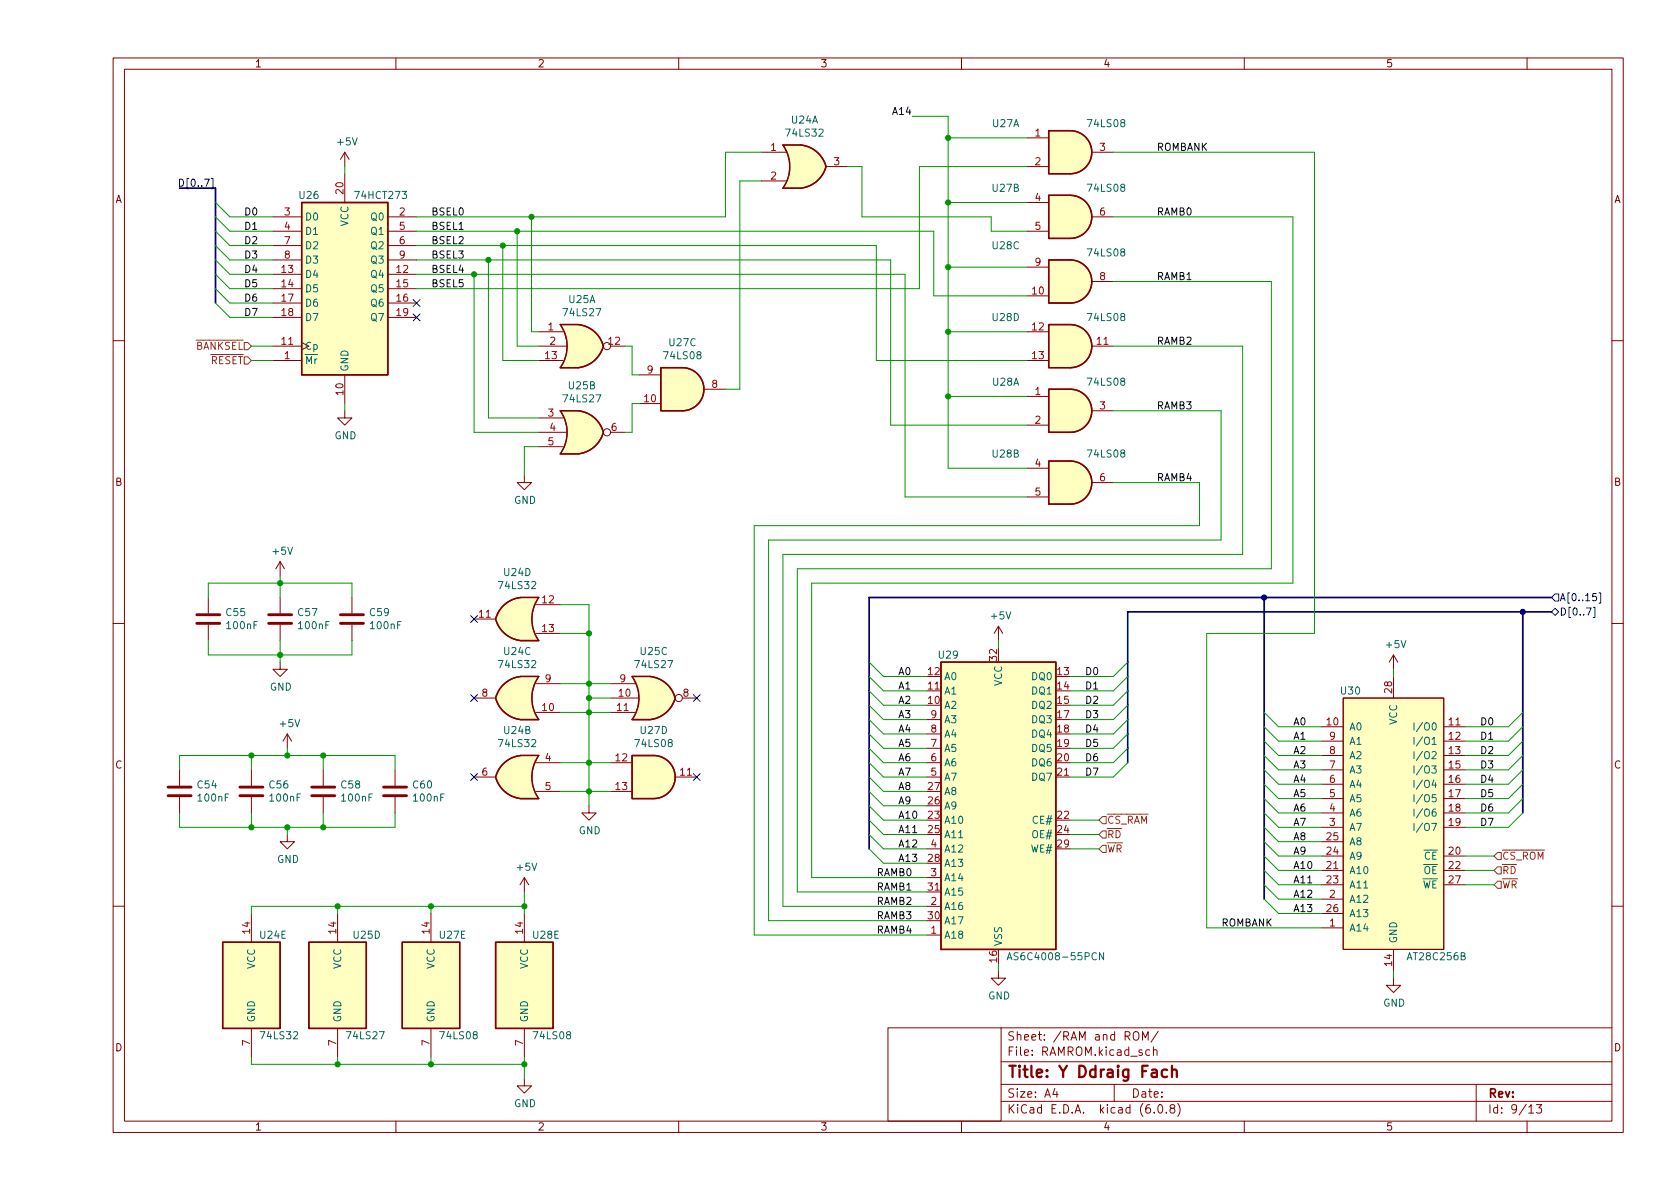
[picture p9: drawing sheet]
<svg xmlns="http://www.w3.org/2000/svg" width="297mm" height="210mm" viewBox="0 0 297 210" stroke-linecap="round" stroke-linejoin="round" font-family="sans-serif">
<g fill="none" stroke="#840000" stroke-width=".18">
<path d="M20 10.2h267v190.1h-267zM22 12.2h263v186.1h-263zM70 10.2v2M120 10.2v2M170 10.2v2M220 10.2v2M270 10.2v2M48.3 38.3h5M61 26.9v2.6M61 30.7v5.1M61 26.9l-.8 1.3M61 26.9l.7 1.3"/>
<path d="M68.6 38.3h5.1M134.6 26.9h4.3M134.6 32h4.3M141.6 25.6h-3.2a6.6 6.6 0 0 1 0 7.7h3.2M146 29.5h3.9M181.6 24.4h3.8M181.6 29.5h3.8M181.6 35.8h3.8M193 26.9h3.8M193 38.3h3.8M48.3 48.5h5M48.3 51h5"/>
<path d="M48.3 53.6h5M48.3 56.1h5M48.3 40.9h5M48.3 43.4h5M48.3 46h5M68.6 48.5h5.1M68.6 51h5.1M68.6 53.6h5.1M68.6 56.1h5.1M68.6 40.9h5.1M68.6 43.4h5.1M68.6 46h5.1"/>
<path d="M95.2 58.7h4.4M102.2 57.4h-3.1a6.6 6.6 0 0 1 0 7.6h3.1M181.6 58.7h3.8M181.6 52.3h3.8M181.6 47.2h3.8M181.6 40.9h3.8M193 49.8h3.8M20 60.2h2M48.3 61.2h5M48.3 63.7h5M61 72.6v1.3h1.2l-1.2 1.3-1.3-1.3h1.3M61 66.3v5.1"/>
<path d="M95.2 61.2h5M95.2 63.7h4.4M95.2 73.9h4.4M95.2 76.4h5M95.2 79h4.4M102.2 72.6h-3.1a6.6 6.6 0 0 1 0 7.7h3.1M107.9 61.2h2.6M107.9 76.4h2.6M113 71.4h3.8M113 66.3h3.8M124.5 68.8h3.8M181.6 63.7h3.8"/>
<path d="M181.6 70.1h3.8M181.6 75.2h3.8M193 61.2h3.8M193 72.6h3.8M285 60.2h2M49.5 99.3l-.7 1.3M49.5 99.3v2.5M49.5 99.3l.8 1.3M92.7 84.1v1.2h1.3l-1.3 1.3-1.3-1.3h1.3M181.6 82.8h3.8M181.6 87.9h3.8M193 85.3h3.8"/>
<path d="M20 110.2h2M36.8 105.7v2.8M36.8 110.5v2.8M49.5 117.1v1.3h1.3l-1.3 1.2-1.2-1.2h1.2M49.5 105.7v2.8M49.5 110.5v2.8M62.2 105.7v2.8M62.2 110.5v2.8M83.8 109.5h3.8M92.1 119.6h3.1a6.6 6.6 0 0 0 0 7.6h-3.1M92.1 105.7h3.1a6.6 6.6 0 0 0 0 7.6h-3.1M94.7 106.9h4.4"/>
<path d="M94.7 112h4.4M114.9 119.6h-3.1a6.6 6.6 0 0 1 0 7.6h3.1M176.5 110.7l-.7 1.3M176.5 110.7v2.6M176.5 110.7l.8 1.3M246.4 115.8l-.8 1.3M246.4 115.8v2.6M246.4 119.6v3.8M246.4 115.8l.7 1.3M285 110.2h2M31.7 136.1v2.8M44.4 136.1v2.8"/>
<path d="M50.8 129.8l-.8 1.3M50.8 129.8v2.5M50.8 129.8l.8 1.3M57.1 136.1v2.8M69.8 136.1v2.8M83.8 137.4h3.8M83.8 123.4h3.8M92.1 133.6h3.1a6.6 6.6 0 0 0 0 7.6h-3.1M94.7 134.9h4.4M94.7 139.9h4.4M94.7 126h4.4M94.7 120.9h4.4"/>
<path d="M107.9 134.9h3.9M107.9 139.9h3.9M107.9 123.4h5M107.9 126h4.4M107.9 120.9h4.4M119.4 137.4h3.8M120.6 123.4h2.6M163.8 137.4h2.6M163.8 134.9h2.6M163.8 122.2h2.6M163.8 132.3h2.6M163.8 129.8h2.6"/>
<path d="M163.8 127.2h2.6M186.7 137.4h2.5M233.7 128.5h3.8M233.7 131.1h3.8M233.7 133.6h3.8M233.7 136.1h3.8M233.7 138.7h3.8M237.5 123.4h17.8v44.5h-17.8zM255.3 128.5h3.8M255.3 131.1h3.8M255.3 133.6h3.8M255.3 136.1h3.8"/>
<path d="M255.3 138.7h3.8M31.7 141v2.8M44.4 141v2.8M50.8 147.6v1.2h1.3l-1.3 1.3-1.3-1.3h1.3M57.1 141v2.8M69.8 141v2.8M92.7 155.2v2.5M92.7 155.2l-.8 1.3M92.7 155.2l.8 1.3M104.1 142.5v1.3h1.3l-1.3 1.2-1.2-1.2h1.2M163.8 155.2h2.6M163.8 157.7h2.6"/>
<path d="M163.8 150.1h2.6M233.7 141.2h3.8M233.7 143.8h3.8M233.7 146.3h3.8M233.7 159h3.8M233.7 151.4h3.8M233.7 153.9h3.8M233.7 156.5h3.8M233.7 148.8h3.8M255.3 141.2h3.8M255.3 143.8h3.8M255.3 146.3h3.8"/>
<path d="M255.3 151.4h3.8M255.3 153.9h3.8M255.3 156.5h3.8M20 160.2h2M44.4 161.5v5.1M59.7 161.5v5.1M76.2 161.5v5.1M92.7 161.5v5.1M163.8 165.3h2.6M163.8 160.3h2.6M176.5 171.7v1.3h1.3l-1.3 1.2-1.2-1.2h1.2M233.7 164.1h3.8"/>
<path d="M233.7 161.5h3.8M246.4 173v1.2h1.2l-1.2 1.3-1.3-1.3h1.3M246.4 167.9v3.8M285 160.2h2M44.4 181.9v5M59.7 181.9v5M70 198.3v2M76.2 181.9v5M92.7 190.7v1.3h1.3l-1.3 1.3-1.3-1.3h1.3M92.7 181.9v5M120 198.3v2M157 181.8h20v16.5h-20z"/>
<path d="M170 198.3v2M177 194.8h108M177 191.8h108M177 187.8h108M177 181.8h108M186.5 192.5l-.4 1h1M186.9 193v1M197 191.8v3M200.4 182.6a.5 .5 0 0 1 .6-.2 .5 .5 0 0 1 .4 .5v.5a.5 .5 0 0 1-.5 .6 .5 .5 0 0 1-.5-.6zM202 183.9v-1.5l.5 1.1 .5-1.1v1.5M203.3 185.7l-.4-.1-.3 .3v.4l.1 .3h.6M203.9 185.8l.2-.2 .4 .1 .1 .9"/>
<path d="M203.9 185.1v1.5M204.1 196.7v.1M204.8 182.4l-1.3 1.9M204.9 195.4l.2-.1a.81 .81 0 0 1 .6 .7 .81 .81 0 0 1-.3 .8h-.2a.81 .81 0 0 1-.6-.6 .81 .81 0 0 1 .3-.8zM206.2 196.7v.1M207.1 196l-.2-.3v-.2l.2-.2 .5 .1 .1 .2-.1 .2-.6 .2-.1 .3v.4l.2 .1h.5l.1-.3-.1-.4-.2-.1M208.2 195.1a1.72 1.72 0 0 1 0 2.3M220 198.3v2M261 191.8v6.5M270 198.3v2M270.3 195.8l.4-.5v1.5M270.3 196.8h.9"/>
<path d="M271.7 195.3h.9l-.5 .6 .4 .1v.7l-.2 .1h-.4l-.2-.1"/>
<circle cx="107.3" cy="61.2" r=".63"/>
<circle cx="107.3" cy="76.4" r=".63"/>
<circle cx="120" cy="123.4" r=".63"/>
</g>
<path d="M206.4 189.2l-.6-.1-.4 .4v.6l.2 .3 .2 .1 .6-.1M207.2 189.3a.5 .5 0 0 1 .9 .1v1.1M207.2 188.5v2" fill="none" stroke="#840000" stroke-width=".4"/>
<g fill="#ffffc2" stroke="#ffffc2" stroke-width=".18">
<path d="M189.2 57.4a3.8 3.8 0 0 1 3.8 3.8 3.8 3.8 0 0 1-3.8 3.8z"/>
<path d="M185.4 57.4h3.8v7.6h-3.8z"/>
<path d="M115.6 133.6a3.8 3.8 0 0 1 3.8 3.8 3.8 3.8 0 0 1-3.8 3.8z"/>
<path d="M111.8 133.6h3.8v7.6h-3.8z"/>
<path d="M114.4 122.1l5 1.3a5.2 5.2 0 0 1-4.4 3.8z"/>
<path d="M111.8 127.2h3.1z"/>
<path d="M111.8 119.6h3.1z"/>
<path d="M111.8 119.6h3.1v7.6h-3.1a6.7 6.7 0 0 0 0-7.6z"/>
<path d="M115 119.6a5.1 5.1 0 0 1 4.4 3.8l-5 1.3z"/>
<path d="M189.2 46a3.8 3.8 0 0 1 3.8 3.8 3.8 3.8 0 0 1-3.8 3.8z"/>
<path d="M185.4 46h3.8v7.6h-3.8z"/>
<path d="M71.1 166.6h10.2v15.3h-10.2z"/>
<path d="M189.2 23.1a3.8 3.8 0 0 1 3.8 3.8 3.8 3.8 0 0 1-3.8 3.8z"/>
<path d="M185.4 23.1h3.8v7.6h-3.8z"/>
<path d="M87.6 166.6h10.2v15.3h-10.2z"/>
<path d="M39.4 166.6h10.1v15.3h-10.1z"/>
<path d="M54.6 166.6h10.2v15.3h-10.2z"/>
<path d="M53.3 35.8h15.3v30.5h-15.3z"/>
<path d="M141 28.1l5 1.4a5.2 5.2 0 0 1-4.4 3.8z"/>
<path d="M138.4 33.3h3.2z"/>
<path d="M138.4 25.6h3.2z"/>
<path d="M138.4 25.6h3.2v7.7h-3.2a6.7 6.7 0 0 0 0-7.7z"/>
<path d="M141.6 25.6a5.1 5.1 0 0 1 4.4 3.9l-4.9 1.3z"/>
<path d="M120.7 65a3.8 3.8 0 0 1 3.8 3.8 3.8 3.8 0 0 1-3.8 3.8z"/>
<path d="M116.8 65h3.8v7.6h-3.8z"/>
<path d="M101.7 75.1l5 1.4a5.2 5.2 0 0 1-4.4 3.8z"/>
<path d="M99.1 80.3h3.1z"/>
<path d="M99.1 72.6h3.1z"/>
<path d="M99.1 72.6h3.1v7.7h-3.1a6.7 6.7 0 0 0 0-7.7z"/>
<path d="M102.3 72.6a5.1 5.1 0 0 1 4.4 3.8l-5 1.4z"/>
<path d="M101.7 59.9l5 1.3a5.2 5.2 0 0 1-4.4 3.8z"/>
<path d="M99.1 65h3.1z"/>
<path d="M99.1 57.4h3.1z"/>
<path d="M99.1 57.4h3.1v7.6h-3.1a6.7 6.7 0 0 0 0-7.6z"/>
<path d="M102.3 57.4a5.1 5.1 0 0 1 4.4 3.8l-5 1.3z"/>
<path d="M87.6 123.4l5-1.3-.6 5.1a5.2 5.2 0 0 1-4.4-3.8z"/>
<path d="M92.1 127.2h3.1z"/>
<path d="M92.1 119.6h3.1z"/>
<path d="M92.1 119.6h3.1a6.6 6.6 0 0 0 0 7.6h-3.1z"/>
<path d="M88.9 121.2a5.1 5.1 0 0 1 3.1-1.6l.6 5.1-5-1.3 .5-1.1z"/>
<path d="M87.6 137.4l5-1.3-.6 5.1a5.2 5.2 0 0 1-4.4-3.8z"/>
<path d="M92.1 141.2h3.1z"/>
<path d="M92.1 133.6h3.1z"/>
<path d="M92.1 133.6h3.1a6.6 6.6 0 0 0 0 7.6h-3.1z"/>
<path d="M88.9 135.2a5.1 5.1 0 0 1 3.1-1.6l.6 5.1-5-1.3 .5-1.2z"/>
<path d="M166.4 117.1h20.3v50.8h-20.3z"/>
<path d="M237.5 123.4h17.8v44.5h-17.8z"/>
<path d="M189.2 34.5a3.8 3.8 0 0 1 3.8 3.8 3.8 3.8 0 0 1-3.8 3.9z"/>
<path d="M185.4 34.5h3.8v7.7h-3.8z"/>
<path d="M189.2 68.8a3.8 3.8 0 0 1 3.8 3.8 3.8 3.8 0 0 1-3.8 3.8z"/>
<path d="M185.4 68.8h3.8v7.6h-3.8z"/>
<path d="M87.6 109.5l5-1.4-.6 5.2a5.2 5.2 0 0 1-4.4-3.8z"/>
<path d="M92.1 113.3h3.1z"/>
<path d="M92.1 105.7h3.1z"/>
<path d="M92.1 105.7h3.1a6.6 6.6 0 0 0 0 7.6h-3.1z"/>
<path d="M88.9 107.2a5.1 5.1 0 0 1 3.1-1.5l.6 5.1-5-1.3 .5-1.2z"/>
<path d="M189.2 81.5a3.8 3.8 0 0 1 3.8 3.8 3.8 3.8 0 0 1-3.8 3.8z"/>
<path d="M185.4 81.5h3.8v7.6h-3.8z"/>
</g>
<g fill="none" stroke="#840000" stroke-width=".25">
<path d="M53.3 35.8h15.3v30.5h-15.3zM138.4 25.6h3.2a5.1 5.1 0 0 1 4.4 3.9 5.2 5.2 0 0 1-4.4 3.8h-3.2a6.6 6.6 0 0 0 0-7.7zM185.4 23.1h3.8a3.8 3.8 0 0 1 3.8 3.8 3.8 3.8 0 0 1-3.8 3.8h-3.8zM185.4 34.5h3.8a3.8 3.8 0 0 1 3.8 3.8 3.8 3.8 0 0 1-3.8 3.9h-3.8zM99.1 57.4h3.2a5.1 5.1 0 0 1 4.4 3.8 5.2 5.2 0 0 1-4.4 3.8h-3.2a6.6 6.6 0 0 0 0-7.6zM185.4 57.4h3.8a3.8 3.8 0 0 1 3.8 3.8 3.8 3.8 0 0 1-3.8 3.8h-3.8zM185.4 46h3.8a3.8 3.8 0 0 1 3.8 3.8 3.8 3.8 0 0 1-3.8 3.8h-3.8zM106.7 76.4a5.1 5.1 0 0 0-4.5-3.8h-3.1a6.6 6.6 0 0 1 0 7.7h3.2a5.2 5.2 0 0 0 4.4-3.8M116.8 65h3.9a3.8 3.8 0 0 1 3.8 3.8 3.8 3.8 0 0 1-3.8 3.8h-3.9zM185.4 68.8h3.8a3.8 3.8 0 0 1 3.8 3.8 3.8 3.8 0 0 1-3.8 3.8h-3.8zM185.4 81.5h3.8a3.8 3.8 0 0 1 3.8 3.8 3.8 3.8 0 0 1-3.8 3.8h-3.8zM87.6 109.5a5.2 5.2 0 0 0 4.4 3.8"/>
<path d="M92 119.6a5.1 5.1 0 0 0-4.4 3.8 5.2 5.2 0 0 0 4.4 3.8M92 105.7a5.1 5.1 0 0 0-4.4 3.8M92.1 119.6h3.1a6.6 6.6 0 0 0 0 7.6h-3.1M92.1 105.7h3.1a6.6 6.6 0 0 0 0 7.6h-3.1M114.9 119.6h-3.1a6.6 6.6 0 0 1 0 7.6h3.1M115 119.6a5.1 5.1 0 0 1 4.4 3.8 5.2 5.2 0 0 1-4.4 3.8M166.4 117.1h20.3v50.8h-20.3zM92 133.6a5.1 5.1 0 0 0-4.4 3.8 5.2 5.2 0 0 0 4.4 3.8M92.1 133.6h3.1M95.2 133.6a6.6 6.6 0 0 0 0 7.6h-3.1M111.8 133.6h3.8a3.8 3.8 0 0 1 3.8 3.8 3.8 3.8 0 0 1-3.8 3.8h-3.8zM39.4 166.6h10.1v15.3h-10.1z"/>
<path d="M54.6 166.6h10.2v15.3h-10.2zM71.1 166.6h10.2v15.3h-10.2zM87.6 166.6h10.2v15.3h-10.2z"/>
</g>
<g fill="none" stroke="#840000" stroke-width=".51">
<path d="M34.8 110.2h4.1M34.8 108.7h4.1M47.5 110.2h4.1M47.5 108.7h4.1M60.2 110.2h4.1M60.2 108.7h4.1M29.7 139.2h4.1M42.4 139.2h4.1M55.1 139.2h4.1M67.8 139.2h4.1M29.7 140.7h4.1M42.4 140.7h4.1"/>
<path d="M55.1 140.7h4.1M67.8 140.7h4.1"/>
</g>
<g fill="none" stroke="#006464" stroke-width=".18">
<path d="M250 127.8v1.3M250 130.4v1.2M250 132.9v1.3M250 135.4v1.3M250 138v1.3M251.5 127.8l-1.1 1.6M251.5 130.3l-1.1 1.6M251.5 132.8l-1.1 1.7M251.5 135.4l-1.1 1.6M251.5 137.9l-1.1 1.7M251.9 128l.3-.2a.43 .43 0 0 1 .5 .4v.5a.42 .42 0 0 1-.4 .4 .42 .42 0 0 1-.4-.4zM251.9 133.1l.3-.2a.43 .43 0 0 1 .5 .4v.4a.42 .42 0 0 1-.4 .5 .42 .42 0 0 1-.4-.5z"/>
<path d="M251.9 135.6l.3-.2a.43 .43 0 0 1 .5 .5v.4a.42 .42 0 0 1-.4 .4 .42 .42 0 0 1-.4-.4zM253.1 135.4h.8l-.4 .5 .4 .1v.6l-.2 .1-.6-.1M253.2 133l.5-.1 .2 .4-.8 .9h.8M253.4 127.9l.1-.1a.68 .68 0 0 1 .5 .7 .68 .68 0 0 1-.5 .6 .84 .84 0 0 1-.1-1.2zM250 140.5v1.3M250 143.1v1.2M250 145.6v1.3M251.5 140.5l-1.1 1.6M251.5 143l-1.1 1.6M251.5 145.5l-1.1 1.7M251.9 140.7l.3-.2a.43 .43 0 0 1 .5 .4v.5a.42 .42 0 0 1-.4 .4 .42 .42 0 0 1-.4-.4zM251.9 143.2l.3-.1a.43 .43 0 0 1 .5 .4v.4a.42 .42 0 0 1-.4 .5 .42 .42 0 0 1-.4-.5z"/>
<path d="M251.9 145.8l.3-.2a.43 .43 0 0 1 .5 .4v.4a.42 .42 0 0 1-.4 .5 .42 .42 0 0 1-.4-.5zM253.1 145.6h.9l-.5 1.3M253.8 143.1h-.3a.85 .85 0 0 0 0 1.2l.4-.1v-.4l-.2-.3h-.2l-.3 .3M253.9 140.5h-.6l-.1 .6 .2-.1 .4 .1 .1 .1v.5l-.2 .1-.5-.1M178.1 169.7l.4-1.2 .4 1.2M178.2 169.4h.6M195.1 168.5v1.2l-.7-1.2v1.2"/>
</g>
<path d="M43.2 60.6h.6l.6 .6-.6 .6h-.6zM194.9 146.9h.7v1.3h-.7l-.6-.6zM194.9 144.4h.7v1.3h-.7l-.6-.7zM194.9 149.5h.7v1.2h-.7l-.6-.6zM264.8 153.3h.6v1.3h-.6l-.6-.7zM264.8 155.8h.6v1.3h-.6l-.6-.6zM264.8 150.7h.6v1.3h-.6l-.6-.6z" fill="none" stroke="#725600" stroke-width=".18"/>
<g fill="none" stroke="#000084" stroke-width=".18">
<path d="M31.7 31.7a.64 .64 0 0 1 .8 .6 .64 .64 0 0 1-.8 .6zM73.1 53l1.2 1.2M73.1 55.5l1.2 1.2M74.3 53l-1.2 1.2M74.3 55.5l-1.2 1.2M83.2 108.9l1.2 1.2M84.4 108.9l-1.2 1.2M274.3 108.2l.7-.6 .6 .6-.6 .6zM275 105h.6v1.3h-.6l-.7-.6zM281.7 107.4h.3v1.8h-.3M282.2 105h-.6v.6l.2-.2 .4 .1 .1 .2-.1 .4-.1 .1-.5-.1M282.7 104.8h.3v1.9h-.3"/>
<path d="M83.2 122.8l1.2 1.2M83.2 136.8l1.2 1.2M84.4 122.8l-1.2 1.2M84.4 136.8l-1.2 1.2M122.6 136.8l1.2 1.2M122.6 122.8l1.2 1.2M123.8 136.8l-1.2 1.2M123.8 122.8l-1.2 1.2"/>
</g>
<path d="M31.7 33.3h6.4v20.3M223.5 105.7v53.3M269.2 108.2v35.6M274.3 105.7h-120.6v44.4M274.3 108.2h-74.9v26.7" fill="none" stroke="#000084" stroke-width=".3"/>
<g fill="none" stroke="#009600" stroke-width=".18">
<path d="M38.1 35.8l2.5 2.5h7.7M38.1 38.3l2.5 2.6h7.7M61 29.5v1.2M94 38.3v20.4h1.2M134.6 26.9h-6.3v11.4h-54.6M134.6 32h-3.8v36.8h-2.5M149.9 29.5h2.5v8.8h22.9v2.6h6.3M161.3 20.6h6.3v62.2h14M167.6 35.8h14M167.6 24.4h14M181.6 29.5h-19v21.5h-88.9M196.8 38.3h31.8v64.8h-85.1v52.1h20.3"/>
<path d="M196.8 26.9h35.6v85.1h-19v52.1h20.3M38.1 43.4l2.5 2.6h7.7M38.1 46l2.5 2.5h7.7M38.1 53.6l2.5 2.5h7.7M38.1 51l2.5 2.6h7.7M38.1 40.9l2.5 2.5h7.7M38.1 48.5l2.5 2.5h7.7M73.7 43.4h81.2v20.3h26.7M73.7 46h83.8v29.2h24.1M73.7 40.9h91.4v11.4h16.5M73.7 48.5h86.3v39.4h21.6M83.8 48.5v27.9h11.4"/>
<path d="M86.4 46v27.9h8.8M88.9 43.4v20.3h6.3M91.4 40.9v20.3h3.8M167.6 58.7h14M167.6 47.2h14M196.8 49.8h28v50.8h-83.8v57.1h22.8M44.4 61.2h3.9M44.4 63.7h3.9M61 71.4v1.2M95.2 79h-2.5v5.1M110.5 61.2h1.3v5.1h1.2M113 71.4h-1.2v5h-1.3"/>
<path d="M167.6 70.1h14M196.8 72.6h19.1v22.9h-80v67.3h27.9M196.8 61.2h22.9v36.8h-81.3v62.3h25.4M196.8 85.3h15.3v7.7h-78.8v72.3h30.5M36.8 105.7v-2.6h25.4v2.6M36.8 113.3v2.5h25.4v-2.5M49.5 101.8v3.9M49.5 113.3v3.8M99.1 106.9h5v35.6M99.1 112h5M153.7 117.1l2.5 2.5h7.6M153.7 119.6l2.5 2.6h7.6"/>
<path d="M176.5 113.3v1.2M199.4 117.1l-2.6 2.5h-7.6M199.4 119.6l-2.6 2.6h-7.6M246.4 118.4v1.2M31.7 136.1v-2.5h38.1v2.5M44.4 133.6v2.5M50.8 132.3v1.3M57.1 133.6v2.5M99.1 139.9h8.8M99.1 134.9h8.8M99.1 120.9h8.8M99.1 126h8.8"/>
<path d="M104.1 123.4h3.8M153.7 137.4l2.5 2.5h7.6M153.7 139.9l2.5 2.6h7.6M153.7 127.2l2.5 2.6h7.6M153.7 129.8l2.5 2.5h7.6M153.7 134.9l2.5 2.5h7.6M153.7 132.3l2.5 2.6h7.6M153.7 122.2l2.5 2.5h7.6M153.7 124.7l2.5 2.5h7.6M199.4 127.2l-2.6 2.6h-7.6M199.4 129.8l-2.6 2.5h-7.6M199.4 134.9l-2.6 2.5h-7.6"/>
<path d="M199.4 132.3l-2.6 2.6h-7.6M199.4 122.2l-2.6 2.5h-7.6M199.4 124.7l-2.6 2.5h-7.6M223.5 126l2.6 2.5h7.6M223.5 128.5l2.6 2.6h7.6M223.5 133.6l2.6 2.5h7.6M223.5 136.1l2.6 2.6h7.6M223.5 138.7l2.6 2.5h7.6M223.5 131.1l2.6 2.5h7.6M269.2 126l-2.5 2.5h-7.6M269.2 128.5l-2.5 2.6h-7.6M269.2 133.6l-2.5 2.5h-7.6"/>
<path d="M269.2 136.1l-2.5 2.6h-7.6M269.2 138.7l-2.5 2.5h-7.6M269.2 131.1l-2.5 2.5h-7.6M31.7 143.8v2.5h38.1v-2.5M44.4 143.8v2.5M50.8 146.3v1.3M57.1 143.8v2.5M92.7 157.7v3.8M153.7 142.5l2.5 2.5h7.6M153.7 150.1l2.5 2.5h7.6M153.7 147.6l2.5 2.5h7.6M153.7 145l2.5 2.6h7.6"/>
<path d="M189.2 145h5.1M189.2 150.1h5.1M189.2 147.6h5.1M223.5 141.2l2.6 2.6h7.6M223.5 148.8l2.6 2.6h7.6M223.5 153.9l2.6 2.6h7.6M223.5 143.8l2.6 2.5h7.6M223.5 151.4l2.6 2.5h7.6M223.5 146.3l2.6 2.5h7.6M223.5 156.5l2.6 2.5h7.6M223.5 159l2.6 2.5h7.6M259.1 151.4h5.1"/>
<path d="M259.1 156.5h5.1M259.1 153.9h5.1M269.2 141.2l-2.5 2.6h-7.6M269.2 143.8l-2.5 2.5h-7.6M59.7 160.3v1.2M76.2 160.3v1.2M92.7 160.3h-48.3v1.2M176.5 170.4v1.3M246.4 171.7v1.3M44.4 186.9v1.3h48.3M59.7 186.9v1.3M76.2 186.9v1.3"/>
<path d="M92.7 186.9v3.8"/>
</g>
<g fill="#000084" stroke="#000084" stroke-width=".18">
<circle cx="223.5" cy="105.7" r=".46"/>
<circle cx="269.2" cy="108.2" r=".46"/>
</g>
<g fill="#009600" stroke="#009600" stroke-width=".18">
<circle cx="94" cy="38.3" r=".46"/>
<circle cx="88.9" cy="43.4" r=".46"/>
<circle cx="91.4" cy="40.9" r=".46"/>
<circle cx="86.4" cy="46" r=".46"/>
<circle cx="167.6" cy="35.8" r=".46"/>
<circle cx="167.6" cy="47.2" r=".46"/>
<circle cx="167.6" cy="70.1" r=".46"/>
<circle cx="167.6" cy="58.7" r=".46"/>
<circle cx="167.6" cy="24.4" r=".46"/>
<circle cx="50.8" cy="146.3" r=".46"/>
<circle cx="57.1" cy="146.3" r=".46"/>
<circle cx="50.8" cy="133.6" r=".46"/>
<circle cx="57.1" cy="133.6" r=".46"/>
<circle cx="44.4" cy="146.3" r=".46"/>
<circle cx="44.4" cy="133.6" r=".46"/>
<circle cx="104.1" cy="134.9" r=".46"/>
<circle cx="104.1" cy="139.9" r=".46"/>
<circle cx="104.1" cy="126" r=".46"/>
<circle cx="104.1" cy="123.4" r=".46"/>
<circle cx="104.1" cy="112" r=".46"/>
<circle cx="83.8" cy="48.5" r=".46"/>
<circle cx="104.1" cy="120.9" r=".46"/>
<circle cx="49.5" cy="103.1" r=".46"/>
<circle cx="49.5" cy="115.8" r=".46"/>
<circle cx="59.7" cy="160.3" r=".46"/>
<circle cx="76.2" cy="160.3" r=".46"/>
<circle cx="92.7" cy="160.3" r=".46"/>
<circle cx="59.7" cy="188.2" r=".46"/>
<circle cx="76.2" cy="188.2" r=".46"/>
<circle cx="92.7" cy="188.2" r=".46"/>
</g>
<text font-size="2.8" fill="#840000" x="178" y="190.6">Title: Y Ddraig Fach</text>
<g font-size="2.1" fill="#840000">
<text x="178" y="184">Sheet: /RAM and ROM/</text>
<text x="178" y="186.7">File: RAMROM.kicad_sch</text>
<text x="178" y="196.9">KiCad E.D.A. kicad (6.0.8)</text>
<text x="178" y="194.1">Size: A4</text>
<text x="200" y="194.1">Date:</text>
<text x="263" y="194.1">Rev:</text>
<text x="263" y="196.9">Id: 9/13</text>
</g>
<g font-size="1.8" fill="#840000">
<text x="45" y="11.9">1</text>
<text x="95" y="11.9">2</text>
<text x="145" y="11.9">3</text>
<text x="195" y="11.9">4</text>
<text x="245" y="11.9">5</text>
<text x="20.3" y="35.9">A</text>
<text x="285.3" y="35.9">A</text>
<text x="20.3" y="85.9">B</text>
<text x="285.3" y="85.9">B</text>
<text x="20.3" y="135.9">C</text>
<text x="285.3" y="135.9">C</text>
<text x="20.3" y="185.9">D</text>
<text x="285.3" y="185.9">D</text>
<text x="45" y="199.9">1</text>
<text x="95" y="199.9">2</text>
<text x="145" y="199.9">3</text>
<text x="195" y="199.9">4</text>
<text x="245" y="199.9">5</text>
</g>
<g font-size="1.8" fill="#006464">
<text x="140" y="21.8">U24A</text>
<text x="175.5" y="22.5">U27A</text>
<text x="192.5" y="22.5">74LS08</text>
<text x="59.7" y="25.7">+5V</text>
<text x="139.1" y="24.1">74LS32</text>
<text x="53" y="35.2">U26</text>
<text x="63" y="35.2">74HCT273</text>
<text x="175.5" y="33.9">U27B</text>
<text x="192.5" y="33.9">74LS08</text>
<text x="53.8" y="39">D0</text>
<text x="53.8" y="41.5">D1</text>
<text x="61.6" y="40.1" transform="rotate(-90 61.6 40.1)">VCC</text>
<text x="65.7" y="39">Q0</text>
<text x="65.7" y="41.5">Q1</text>
<text x="53.8" y="44.1">D2</text>
<text x="53.8" y="46.6">D3</text>
<text x="65.7" y="44.1">Q2</text>
<text x="65.7" y="46.6">Q3</text>
<text x="175.5" y="44.1">U28C</text>
<text x="192.5" y="45.3">74LS08</text>
<text x="53.8" y="49.1">D4</text>
<text x="53.8" y="51.7">D5</text>
<text x="65.7" y="49.1">Q4</text>
<text x="65.7" y="51.7">Q5</text>
<text x="100.6" y="53.6">U25A</text>
<text x="53.8" y="54.2">D6</text>
<text x="53.8" y="56.8">D7</text>
<text x="65.7" y="54.2">Q6</text>
<text x="65.7" y="56.8">Q7</text>
<text x="99.8" y="55.9">74LS27</text>
<text x="175.5" y="56.8">U28D</text>
<text x="192.5" y="56.8">74LS08</text>
<text x="53.8" y="64.4">~{Mr}</text>
<text x="53.8" y="61.8">Cp</text>
<text x="61.6" y="65.8" transform="rotate(-90 61.6 65.8)">GND</text>
<text x="117.6" y="63.5">74LS08</text>
<text x="118.4" y="61.2">U27C</text>
<text x="99.8" y="71.1">74LS27</text>
<text x="100.6" y="68.8">U25B</text>
<text x="175.5" y="68.2">U28A</text>
<text x="192.5" y="68.2">74LS08</text>
<text x="59.1" y="77.7">GND</text>
<text x="175.5" y="80.9">U28B</text>
<text x="192.5" y="80.9">74LS08</text>
<text x="90.9" y="89.1">GND</text>
<text x="48.3" y="98.1">+5V</text>
<text x="89.2" y="101.8">U24D</text>
<text x="88.3" y="104.2">74LS32</text>
<text x="40.1" y="108.9">C55</text>
<text x="40.2" y="111.2">100nF</text>
<text x="52.8" y="108.9">C57</text>
<text x="52.9" y="111.2">100nF</text>
<text x="65.5" y="108.9">C59</text>
<text x="65.6" y="111.2">100nF</text>
<text x="175.3" y="109.5">+5V</text>
<text x="88.3" y="118.1">74LS32</text>
<text x="89.2" y="115.8">U24C</text>
<text x="112.5" y="118.1">74LS27</text>
<text x="113.3" y="115.8">U25C</text>
<text x="166" y="116.5">U29</text>
<text x="245.2" y="114.6">+5V</text>
<text x="47.7" y="122.1">GND</text>
<text x="166.9" y="125.3">A2</text>
<text x="166.9" y="122.8">A1</text>
<text x="166.9" y="120.3">A0</text>
<text x="177.2" y="121.3" transform="rotate(-90 177.2 121.3)">VCC</text>
<text x="182.5" y="120.3">DQ0</text>
<text x="182.5" y="122.8">DQ1</text>
<text x="182.5" y="125.3">DQ2</text>
<text x="237.1" y="122.8">U30</text>
<text x="49.6" y="128.6">+5V</text>
<text x="89.2" y="129.8">U24B</text>
<text x="113.3" y="129.8">U27D</text>
<text x="166.9" y="130.4">A4</text>
<text x="166.9" y="127.9">A3</text>
<text x="182.5" y="127.9">DQ3</text>
<text x="182.5" y="130.4">DQ4</text>
<text x="238.5" y="129.2">A0</text>
<text x="238.5" y="131.7">A1</text>
<text x="247" y="128.2" transform="rotate(-90 247 128.2)">VCC</text>
<text x="250.9" y="131.7">I/O1</text>
<text x="88.3" y="132.1">74LS32</text>
<text x="112.5" y="132.1">74LS08</text>
<text x="166.9" y="135.5">A6</text>
<text x="166.9" y="133">A5</text>
<text x="182.5" y="133">DQ5</text>
<text x="182.5" y="135.5">DQ6</text>
<text x="238.5" y="136.8">A3</text>
<text x="238.5" y="134.2">A2</text>
<text x="35" y="139.4">C54</text>
<text x="35.1" y="141.7">100nF</text>
<text x="47.7" y="139.4">C56</text>
<text x="47.8" y="141.7">100nF</text>
<text x="60.4" y="139.4">C58</text>
<text x="60.5" y="141.7">100nF</text>
<text x="73.1" y="139.4">C60</text>
<text x="73.2" y="141.7">100nF</text>
<text x="166.9" y="143.1">A9</text>
<text x="166.9" y="140.6">A8</text>
<text x="166.9" y="138">A7</text>
<text x="182.5" y="138">DQ7</text>
<text x="238.5" y="141.9">A5</text>
<text x="238.5" y="139.3">A4</text>
<text x="250.9" y="139.3">I/O4</text>
<text x="102.3" y="147.5">GND</text>
<text x="166.9" y="145.7">A10</text>
<text x="166.9" y="148.2">A11</text>
<text x="182.6" y="148.2">OE#</text>
<text x="182.7" y="145.7">CE#</text>
<text x="238.5" y="149.5">A8</text>
<text x="238.5" y="146.9">A7</text>
<text x="238.5" y="144.4">A6</text>
<text x="49" y="152.6">GND</text>
<text x="91.5" y="154">+5V</text>
<text x="166.9" y="153.3">A13</text>
<text x="166.9" y="155.8">A14</text>
<text x="166.9" y="150.7">A12</text>
<text x="182.3" y="150.7">WE#</text>
<text x="238.5" y="154.6">A10</text>
<text x="238.5" y="152">A9</text>
<text x="250.3" y="154.6">~{OE}</text>
<text x="250.4" y="152">~{CE}</text>
<text x="166.9" y="160.9">A16</text>
<text x="166.9" y="158.4">A15</text>
<text x="238.5" y="159.6">A12</text>
<text x="238.5" y="157.1">A11</text>
<text x="250" y="157.1">~{WE}</text>
<text x="46" y="166">U24E</text>
<text x="62.6" y="166">U25D</text>
<text x="77.8" y="166">U27E</text>
<text x="94.3" y="166">U28E</text>
<text x="166.9" y="166">A18</text>
<text x="166.9" y="163.4">A17</text>
<text x="177.2" y="167.4" transform="rotate(-90 177.2 167.4)">VSS</text>
<text x="238.5" y="164.7">A14</text>
<text x="238.5" y="162.2">A13</text>
<text x="247" y="166.9" transform="rotate(-90 247 166.9)">GND</text>
<text x="45.1" y="171.4" transform="rotate(-90 45.1 171.4)">VCC</text>
<text x="60.3" y="171.4" transform="rotate(-90 60.3 171.4)">VCC</text>
<text x="76.8" y="171.4" transform="rotate(-90 76.8 171.4)">VCC</text>
<text x="93.3" y="171.4" transform="rotate(-90 93.3 171.4)">VCC</text>
<text x="179.2" y="169.8">AS6C4008-55PCN</text>
<text x="249.1" y="169.8">AT28C256B</text>
<text x="174.7" y="176.7">GND</text>
<text x="244.5" y="178">GND</text>
<text x="45.1" y="180.8" transform="rotate(-90 45.1 180.8)">GND</text>
<text x="46.2" y="183.8">74LS32</text>
<text x="60.3" y="180.8" transform="rotate(-90 60.3 180.8)">GND</text>
<text x="61.5" y="183.8">74LS27</text>
<text x="76.8" y="180.8" transform="rotate(-90 76.8 180.8)">GND</text>
<text x="78" y="183.8">74LS08</text>
<text x="93.3" y="180.8" transform="rotate(-90 93.3 180.8)">GND</text>
<text x="94.5" y="183.8">74LS08</text>
<text x="90.9" y="195.8">GND</text>
</g>
<g font-size="1.8" fill="#0f0f0f">
<text x="158" y="20.3">A14</text>
<text x="204.5" y="26.7">ROMBANK</text>
<text x="43.5" y="38.1">D0</text>
<text x="43.5" y="40.6">D1</text>
<text x="76.2" y="40.6">BSEL1</text>
<text x="76.2" y="38.1">BSEL0</text>
<text x="204.5" y="38.1">RAMB0</text>
<text x="43.5" y="43.2">D2</text>
<text x="43.5" y="45.7">D3</text>
<text x="76.2" y="43.2">BSEL2</text>
<text x="76.2" y="45.7">BSEL3</text>
<text x="43.5" y="50.8">D5</text>
<text x="43.5" y="48.2">D4</text>
<text x="43.5" y="53.3">D6</text>
<text x="76.2" y="50.8">BSEL5</text>
<text x="76.2" y="48.2">BSEL4</text>
<text x="204.5" y="49.5">RAMB1</text>
<text x="43.5" y="55.9">D7</text>
<text x="204.5" y="60.9">RAMB2</text>
<text x="204.5" y="72.4">RAMB3</text>
<text x="204.5" y="85.1">RAMB4</text>
<text x="158.7" y="119.4">A0</text>
<text x="191.8" y="119.4">D0</text>
<text x="158.7" y="124.4">A2</text>
<text x="158.7" y="121.9">A1</text>
<text x="191.8" y="124.4">D2</text>
<text x="191.8" y="121.9">D1</text>
<text x="158.7" y="129.5">A4</text>
<text x="158.7" y="127">A3</text>
<text x="191.8" y="129.5">D4</text>
<text x="191.8" y="127">D3</text>
<text x="228.6" y="130.8">A1</text>
<text x="228.6" y="128.3">A0</text>
<text x="261.6" y="128.3">D0</text>
<text x="261.6" y="130.8">D1</text>
<text x="158.7" y="132.1">A5</text>
<text x="158.7" y="134.6">A6</text>
<text x="158.7" y="137.1">A7</text>
<text x="191.8" y="132.1">D5</text>
<text x="191.8" y="137.1">D7</text>
<text x="191.8" y="134.6">D6</text>
<text x="228.6" y="133.3">A2</text>
<text x="228.6" y="135.9">A3</text>
<text x="261.6" y="133.3">D2</text>
<text x="261.6" y="135.9">D3</text>
<text x="158.7" y="139.7">A8</text>
<text x="158.7" y="142.2">A9</text>
<text x="228.6" y="138.4">A4</text>
<text x="228.6" y="143.5">A6</text>
<text x="228.6" y="141">A5</text>
<text x="261.6" y="141">D5</text>
<text x="261.6" y="143.5">D6</text>
<text x="261.6" y="138.4">D4</text>
<text x="158.7" y="149.8">A12</text>
<text x="158.7" y="144.8">A10</text>
<text x="158.7" y="147.3">A11</text>
<text x="228.6" y="146">A7</text>
<text x="228.6" y="148.6">A8</text>
<text x="261.6" y="146">D7</text>
<text x="154.9" y="154.9">RAMB0</text>
<text x="158.7" y="152.4">A13</text>
<text x="228.6" y="151.1">A9</text>
<text x="228.6" y="153.7">A10</text>
<text x="154.9" y="157.5">RAMB1</text>
<text x="154.9" y="160">RAMB2</text>
<text x="228.6" y="158.7">A12</text>
<text x="228.6" y="156.2">A11</text>
<text x="228.6" y="161.3">A13</text>
<text x="154.9" y="165.1">RAMB4</text>
<text x="154.9" y="162.5">RAMB3</text>
<text x="215.9" y="163.8">ROMBANK</text>
</g>
<g font-size="1.8" fill="#a90000">
<text x="136.3" y="26.7">1</text>
<text x="147.5" y="29.2">3</text>
<text x="183" y="24.1">1</text>
<text x="183" y="29.2">2</text>
<text x="194.5" y="26.7">3</text>
<text x="60.7" y="34.3" transform="rotate(-90 60.7 34.3)">20</text>
<text x="136.3" y="31.7">2</text>
<text x="183" y="35.6">4</text>
<text x="50.3" y="38.1">3</text>
<text x="50.3" y="40.6">4</text>
<text x="70.6" y="38.1">2</text>
<text x="70.6" y="40.6">5</text>
<text x="183" y="40.6">5</text>
<text x="194.5" y="38.1">6</text>
<text x="50.3" y="43.2">7</text>
<text x="50.3" y="45.7">8</text>
<text x="70.6" y="43.2">6</text>
<text x="70.6" y="45.7">9</text>
<text x="183" y="47">9</text>
<text x="49.8" y="48.3">13</text>
<text x="49.8" y="50.8">14</text>
<text x="49.8" y="53.3">17</text>
<text x="70.1" y="48.3">12</text>
<text x="70.1" y="50.8">15</text>
<text x="70.1" y="53.3">16</text>
<text x="182.5" y="52.1">10</text>
<text x="194.5" y="49.5">8</text>
<text x="49.8" y="55.9">18</text>
<text x="70.1" y="55.9">19</text>
<text x="96.9" y="58.4">1</text>
<text x="182.5" y="58.4">12</text>
<text x="49.8" y="61">11</text>
<text x="50.3" y="63.5">1</text>
<text x="96.4" y="63.5">13</text>
<text x="97.2" y="61">2</text>
<text x="107.6" y="61">12</text>
<text x="182.5" y="63.5">13</text>
<text x="194" y="61">11</text>
<text x="60.7" y="69.8" transform="rotate(-90 60.7 69.8)">10</text>
<text x="114" y="71.1">10</text>
<text x="114.4" y="66">9</text>
<text x="125.9" y="68.6">8</text>
<text x="183" y="69.8">1</text>
<text x="96.9" y="73.7">3</text>
<text x="97.2" y="76.2">4</text>
<text x="108.1" y="76.2">6</text>
<text x="183" y="74.9">2</text>
<text x="194.5" y="72.4">3</text>
<text x="96.9" y="78.7">5</text>
<text x="183" y="82.5">4</text>
<text x="183" y="87.6">5</text>
<text x="194.5" y="85.1">6</text>
<text x="95.9" y="106.7">12</text>
<text x="84.7" y="109.2">11</text>
<text x="95.9" y="111.8">13</text>
<text x="164.1" y="119.4">12</text>
<text x="176.3" y="116.8" transform="rotate(-90 176.3 116.8)">32</text>
<text x="187" y="119.4">13</text>
<text x="85.2" y="123.2">8</text>
<text x="95.9" y="125.7">10</text>
<text x="96.4" y="120.6">9</text>
<text x="109.1" y="125.7">11</text>
<text x="109.4" y="123.2">10</text>
<text x="109.6" y="120.6">9</text>
<text x="120.8" y="123.2">8</text>
<text x="164.1" y="124.5">10</text>
<text x="164.1" y="121.9">11</text>
<text x="187" y="121.9">14</text>
<text x="187" y="124.5">15</text>
<text x="246.1" y="122.5" transform="rotate(-90 246.1 122.5)">28</text>
<text x="164.6" y="129.5">8</text>
<text x="164.6" y="127">9</text>
<text x="187" y="127">17</text>
<text x="187" y="129.5">18</text>
<text x="234.6" y="128.3">10</text>
<text x="235.1" y="130.8">9</text>
<text x="256.2" y="128.3">11</text>
<text x="256.2" y="130.8">12</text>
<text x="85.2" y="137.2">6</text>
<text x="96.4" y="134.6">4</text>
<text x="108.9" y="134.6">12</text>
<text x="120.3" y="137.2">11</text>
<text x="164.6" y="137.2">5</text>
<text x="164.6" y="134.6">6</text>
<text x="164.6" y="132.1">7</text>
<text x="187" y="132.1">19</text>
<text x="187" y="134.6">20</text>
<text x="187" y="137.2">21</text>
<text x="235.1" y="135.9">7</text>
<text x="235.1" y="133.3">8</text>
<text x="256.2" y="133.3">13</text>
<text x="256.2" y="135.9">15</text>
<text x="96.4" y="139.7">5</text>
<text x="108.9" y="139.7">13</text>
<text x="164.1" y="142.2">26</text>
<text x="164.1" y="139.7">27</text>
<text x="235.1" y="143.5">4</text>
<text x="235.1" y="141">5</text>
<text x="235.1" y="138.4">6</text>
<text x="256.2" y="138.4">16</text>
<text x="256.2" y="141">17</text>
<text x="256.2" y="143.5">18</text>
<text x="164.1" y="144.8">23</text>
<text x="164.1" y="147.3">25</text>
<text x="164.6" y="149.9">4</text>
<text x="187" y="144.8">22</text>
<text x="187" y="147.3">24</text>
<text x="187" y="149.9">29</text>
<text x="234.6" y="148.6">25</text>
<text x="235.1" y="146">3</text>
<text x="256.2" y="146">19</text>
<text x="164.1" y="152.4">28</text>
<text x="164.6" y="154.9">3</text>
<text x="234.6" y="153.7">21</text>
<text x="234.6" y="151.1">24</text>
<text x="256.2" y="151.1">20</text>
<text x="256.2" y="153.7">22</text>
<text x="164.1" y="157.5">31</text>
<text x="164.6" y="160">2</text>
<text x="234.6" y="156.2">23</text>
<text x="234.6" y="161.3">26</text>
<text x="235.1" y="158.7">2</text>
<text x="256.2" y="156.2">27</text>
<text x="44.2" y="165.1" transform="rotate(-90 44.2 165.1)">14</text>
<text x="59.4" y="165.1" transform="rotate(-90 59.4 165.1)">14</text>
<text x="75.9" y="165.1" transform="rotate(-90 75.9 165.1)">14</text>
<text x="92.5" y="165.1" transform="rotate(-90 92.5 165.1)">14</text>
<text x="164.1" y="162.6">30</text>
<text x="164.6" y="165.1">1</text>
<text x="235.1" y="163.8">1</text>
<text x="176.3" y="170.1" transform="rotate(-90 176.3 170.1)">16</text>
<text x="246.1" y="170.8" transform="rotate(-90 246.1 170.8)">14</text>
<text x="44.2" y="184.9" transform="rotate(-90 44.2 184.9)">7</text>
<text x="59.4" y="184.9" transform="rotate(-90 59.4 184.9)">7</text>
<text x="75.9" y="184.9" transform="rotate(-90 75.9 184.9)">7</text>
<text x="92.5" y="184.9" transform="rotate(-90 92.5 184.9)">7</text>
</g>
<g font-size="1.8" fill="#000084">
<text x="32.7" y="33">D[0..7]</text>
<text x="275.7" y="106.3">A[0..15]</text>
<text x="275.7" y="108.8">D[0..7]</text>
</g>
<g font-size="1.8" fill="#725600">
<text x="33.2" y="61.8">~{BANKSEL}</text>
<text x="35.8" y="64.4">~{RESET}</text>
<text x="195.7" y="148.2">~{RD}</text>
<text x="195.7" y="145.7">~{CS_RAM}</text>
<text x="195.7" y="150.7">~{WR}</text>
<text x="265.5" y="154.6">~{RD}</text>
<text x="265.5" y="152">~{CS_ROM}</text>
<text x="265.5" y="157.1">~{WR}</text>
</g>
</svg>
